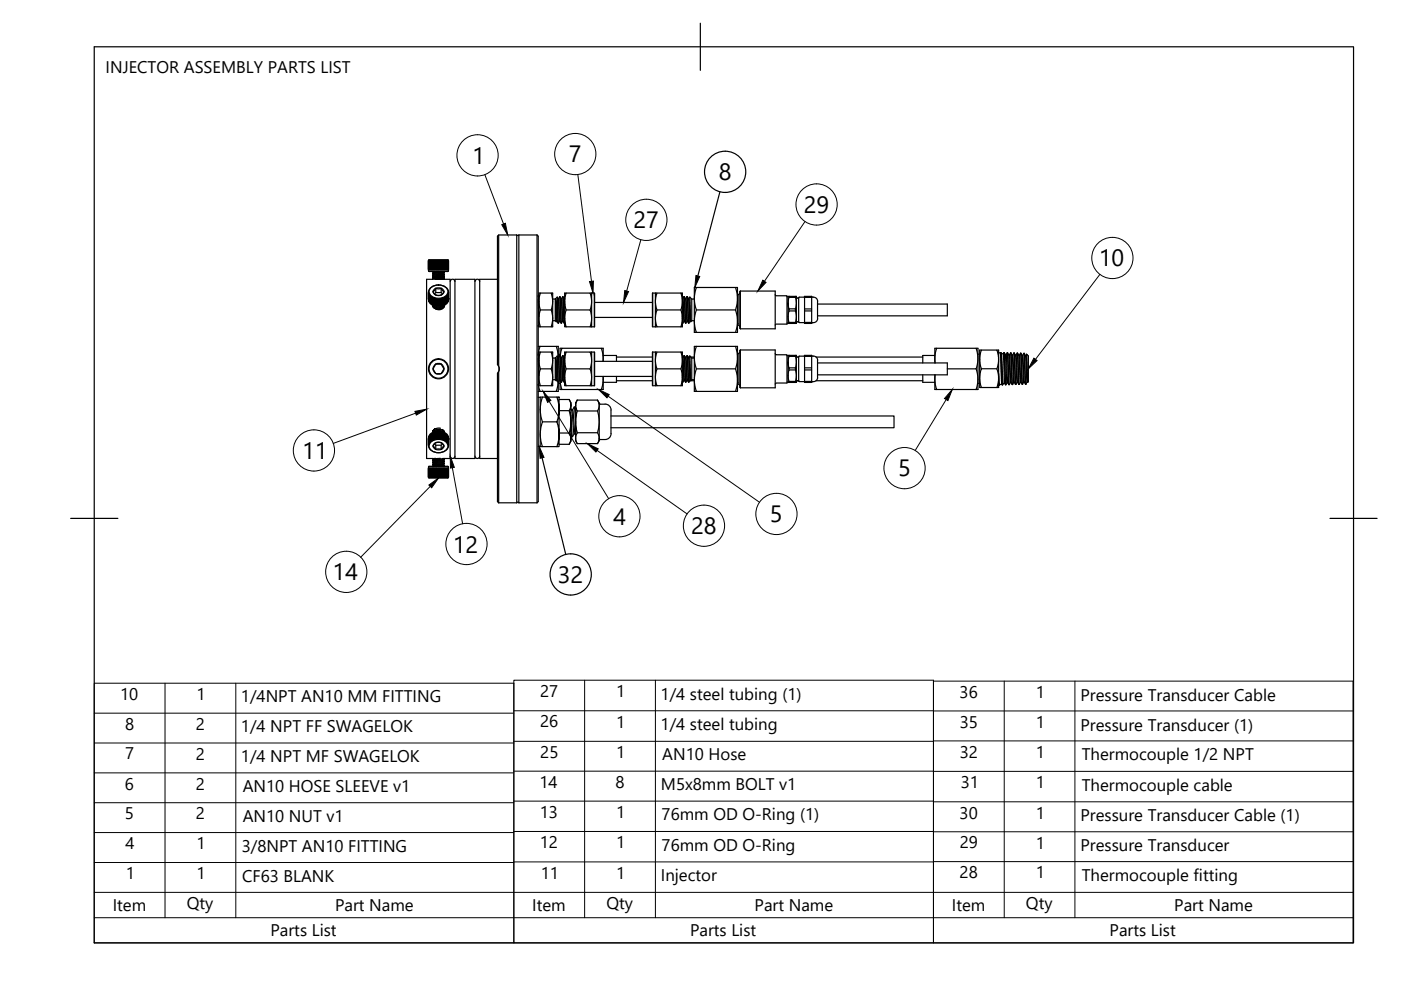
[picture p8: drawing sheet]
<svg xmlns="http://www.w3.org/2000/svg" width="297mm" height="210mm" viewBox="0 0 297 210" stroke-linecap="round" stroke-linejoin="round" font-family="sans-serif">
<!-- layer: Visible -->
<g fill="none" stroke="#000" stroke-width=".25">
<path d="M90.8 57.4l.2 .2h4l.1-.2M90.8 57.4h4.3M90.8 55.2l.2-.1h4l.1 .1M90.8 55.2h4.3M90.8 55.3l.1 1.8zM90.8 55.3v2.1M90.8 55.2v.1M90.9 55.3v1.8zM90.9 55.3l.1 1.8zM91 55.3v1.8zM91 55.3l.1 1.8zM91.1 55.3v1.8z"/>
<path d="M91.2 55.3v1.8zM91.2 55.3l.1 1.8zM91.3 55.3l.1 1.8zM91.4 55.3l.1 1.8zM91.5 55.3l.1 1.8zM91.6 55.3v1.8M91.6 55.3l.1 1.8zM91.7 57.6h.1M91.7 59.2h-1.3v38l1.3 .1M91.7 55.3v1.8M91.7 57.9v.1M91.7 58.3v.1"/>
<path d="M91.7 58.7v.1M91.7 59.1v.1M91.7 57.6l.2 .2M91.7 58.8l.3 .1M91.7 58.4l.3 .1M91.7 58l.3 .1M91.7 55.3l.1 1.8zM91.8 55.3v1.8M91.8 55.3l.1 1.8zM91.9 55.3v1.8M91.9 57.8l-.2 .1M92 55.3l.1 1.8z"/>
<path d="M92 58.1v.1M92 58.5v.1M92 58.9v.1M92 58.2l-.3 .1M92 58.6l-.3 .1M92 59l-.3 .1M92.1 55.3v1.8M92.1 55.3l.1 1.8zM92.2 55.3v1.8M92.2 55.3l.1 1.8zM92.3 55.3v1.8M92.4 55.3h.1v1.8h-.1z"/>
<path d="M92.4 55.3v1.8M92.5 55.3l.1 1.8zM92.6 55.3v1.8M92.6 55.3l.1 1.8zM92.7 55.3v1.8M92.8 55.3l.1 1.8zM92.8 55.3v1.8M92.9 55.3h.1v1.8h-.1zM93 55.3v1.8M93 55.3l.2 1.8zM93.1 55.3v1.8M93.2 55.3h.1v1.8h-.1z"/>
<path d="M93.2 55.3v1.8M93.3 55.3l.1 1.8zM93.4 55.3v1.8M93.5 55.3l.1 1.8zM93.5 55.3v1.8M93.6 55.3l.1 1.8zM93.6 55.3v1.8M93.7 55.3l.1 1.8zM93.7 55.3v1.8M93.9 55.3l.1 1.8zM93.9 55.3v1.8M94 59.2h-.6"/>
<path d="M94 58.8l-2 .2M94 58.4l-2 .2M94 58l-2 .2M94 59.2h.2h-2M94 57.9v.1M94 58.3v.1M94 58.7v.1M94 59.1v.1M94 58.8l.2 .1M94 58.4l.2 .1M94 58l.2 .1M94 55.3l.1 1.8z"/>
<path d="M94 55.3v1.8M94.1 55.3l.1 1.8zM94.1 55.3v1.8M94.1 57.7l-2.2 .1M94.1 57.7h.1M94.2 57.7l-2.5 .2M94.2 58.1l-2.5 .2M94.2 58.5l-2.5 .2M94.2 58.9l-2.5 .2M94.2 59l-2.5 .2M94.2 58.6l-2.5 .2M94.2 58.2l-2.5 .2"/>
<path d="M94.2 57.8l-2.5 .2M94.2 55.3l.1 1.8zM94.2 59l-.3 .2h-1.3M94.2 58.6l-.3 .2-1.9 .1M94.2 58.2l-.4 .2-1.8 .1M94.2 57.8l-.4 .2-1.8 .1M94.2 55.3v1.8M94.2 57.7v.1M94.2 58.1v.1M94.2 58.5v.1M94.2 58.9v.1M94.2 57.6l-.1 .1"/>
<path d="M94.2 59.2h1.2v38h-1.6M94.3 55.3l.1 1.8zM94.3 55.3v1.8M94.4 55.3l.1 1.8zM94.5 55.3l.1 1.8zM94.6 55.3l.1 1.8zM94.7 55.3l.1 1.8zM94.8 55.3v1.8zM94.8 55.3l.1 1.8zM94.9 55.3l.1 1.8zM95 55.3v1.8zM95 55.3l.1 1.8z"/>
<path d="M95.1 55.3v1.8zM95.1 55.3v2.1M95.1 55.2v.1M95.5 59.7a.5 .5 0 0 1 .5-.5 .5 .5 0 0 1 .5 .5M96.5 59.2h4.2v38h-4.2zM100.7 59.7a.5 .5 0 0 1 .5-.5 .5 .5 0 0 1 .5 .5M105.5 59.2h-3.8v38h3.8M105.7 49.8v27.9l.2 .4-.2 .7M109.6 49.8v56.8M109.6 49.8h-3.9l-.2 .3v27.2l.2 .4M110 49.8l-.2 .1-.2-.1M113.9 49.8v56.8"/>
<path d="M113.9 49.8h-3.9v56.8h3.9M113.9 49.8l.2 .3v56.3l-.2 .2M90.8 63.5a2.27 2.27 0 0 0 3.7 1.1l.5-.7 .1-.4M90.8 63.4h.1M90.8 63.5h.1M90.8 63.3h.1M90.9 63.5h.1M90.9 63.6h.1M90.9 62.2l-.1-.2 .1 1.6M90.9 62.2v.1M90.9 62.3v1.4M90.9 63.7h.1"/>
<path d="M90.9 63.6v.1M90.9 62.3v.1M90.9 63.7l.1 .1M91 62.5v1.4M91 62.5v1.3M91.1 62.7v1.3M91.1 64h.1M91.1 64l.1 .1M91.1 62.7l.1 1.4M91.1 61.2a2.53 2.53 0 0 1 3.9 .3 1.53 1.53 0 0 1-1.5 1.9 2.14 2.14 0 0 1-2.7-1.5zM91.2 64.1h.1M91.2 62.8v1.3"/>
<path d="M91.2 61.1a2.39 2.39 0 0 1 3.7 .4 1.43 1.43 0 0 1-1.4 1.7 2.01 2.01 0 0 1-2.5-1.4zM91.2 64.2l.1-1.3 .1 1.4M91.2 64.2h.1M91.3 64.2l.1 .1M91.3 62.9l.1 .1M91.4 63v1.3M91.4 64.3h.1M91.5 64.4h.1M91.5 64.4l.1 .1M91.6 63.1v1.4M91.6 63.1l-.1 1.3M91.6 63.2v1.3"/>
<path d="M91.6 64.5h.1M91.6 63.2h.1M91.7 64.7l.3 .6 .7 .2 .9-.1 .6-.6-.5 .6-.9 .2-.9-.4zM91.7 63.2v1.3M91.7 64.7h.1M91.7 64.5v-1.3l.2 1.4M91.7 64.5h.1M91.7 64.5l.3 .1M91.8 64.8l.2 .2 .6 .3 .8-.1 .6-.4M91.8 63.2v1.4zM91.8 64.8l1 .4h.6l.6-.3M91.9 63.3v1.3"/>
<path d="M92 61.4a1.28 1.28 0 0 1 2.1 .4 1.22 1.22 0 0 1-1.1 .8 1.22 1.22 0 0 1-1.2-.8zM92 64.6l.1 .1M92 63.3l.1 .1M92.1 63.3v1.4M92.1 64.6h-.1M92.1 64.7h.1M92.2 63.4v1.3M92.2 64.7h-.1M92.2 63.4h-.1v1.3M92.2 64.7h.1M92.2 63.4h.1M92.3 63.4v1.3"/>
<path d="M92.3 64.7h-.1M92.4 64.7l.1 .1M92.4 63.4l.1 .1M92.4 61.1h1.1M92.4 61.1l-.4 .6a.41 .41 0 0 0-.1 .4 .41 .41 0 0 0 .3 .3l.9 .3 .5-.2 .3-.3a.36 .36 0 0 0 .2-.4 .36 .36 0 0 0-.3-.3l-.3-.4M92.4 62h1.1l.3 .3M92.4 77.2h1.1l.5 .7a.92 .92 0 0 1-.4 1.2l-.1 .1h-1.1l-.4-.7a.92 .92 0 0 1 .3-1.1zM92.4 62l-.3 .3M92.4 61.1v.9M92.4 63.4l.1 1.4M92.4 64.7h.1M92.5 63.5v1.3"/>
<path d="M92.5 64.8h.1M92.5 63.5h.1v1.3M92.6 63.5v1.3M92.6 64.7l-.1 .1M92.6 63.5h.3M92.6 64.8h.2M92.7 63.5v1.3zM92.7 64.8h-.1M92.8 63.5v1.3M92.8 64.8h.1M92.8 63.5l.1 1.3v-1.3M92.9 63.5v1.3"/>
<path d="M92.9 63.5h.1v1.3M92.9 64.8h.1M93 63.5v1.3M93 64.8h-.1M93.1 64.8h-.1M93.2 63.5v1.3l-.1-1.3h.2M93.2 64.8h-.1M93.2 63.5v1.3M93.2 63.5l.1 1.3M93.2 64.8h.1M93.3 63.5v1.3M93.3 64.8h-.1"/>
<path d="M93.4 63.5v1.3M93.4 64.7l-.1 .1M93.4 64.8h-.1M93.4 63.5h-.1M93.5 63.5l-.1 1.3M93.5 63.5l.1-.1v1.3M93.5 63.4l.1 1.3M93.5 64.7v.1M93.5 61.1v.9M93.6 64.7l-.1 .1M93.6 64.7h.1M93.7 64.7l-.1-1.3v1.3"/>
<path d="M93.7 63.4v1.3M93.7 64.7h-.1M93.7 63.4h-.1M93.7 63.4h.1v1.3M93.7 63.4l.1 1.3M93.7 64.7h.1M93.8 64.7h-.1M93.9 63.3v1.4M93.9 63.3l.1 1.3M93.9 64.6v.1M94 63.3v1.3M94 64.6l-.1 .1"/>
<path d="M94 63.3l-.1 .1M94 64.6h.1M94.1 63.3h-.1M94.1 63.2l.1 1.3M94.1 63.3v1.3l-.1-1.3M94.2 64.5l-.2 .1M94.2 63.2l-.1 .1M94.2 64.8l-.1 .3-.3 .4-.9 .2-.5-.2M94.3 64.5l-.1-1.3v1.3M94.3 64.5h-.1M94.3 63.2h-.1M94.3 63.1l.1 1.3"/>
<path d="M94.4 64.4l-.1-1.3v1.4M94.4 64.4l-.1 .1M94.4 64.3h.1M94.4 63.1l.1 1.2M94.5 64.3l-.1 .1M94.6 62.9l-.1 .1M94.7 62.9l-.1 1.3M94.7 64.2l-.2 .1M94.7 62.9l-.2 1.4M94.7 62.9v1.3M94.8 64.1h-.1M94.8 64.1l-.1 .1"/>
<path d="M94.8 62.8l-.1 .1M94.8 62.7v1.4zM94.9 62.6l-.1 1.4M94.9 63.9v.1M94.9 63.9h.1M95 62.5l-.1 1.4M95 62.5l-.1 .2M95 62.5v1.2M95 63.7h.1M95 63.7v.1M95 63.7l-.1 .2M95 62.4l.1-.4v1.5"/>
<path d="M95 63.6v.1M95.1 62.2l-.1 1.5M95.1 63.5h.1M95.1 63.6h-.1M95.1 63.5l-.1 .1M95.1 63.4h.1M95.1 63.3h.1M105.7 78.8v27.8M105.7 78.8l-.2 .3v27.3l.2 .2M105.8 77.8v.8M114.1 73.4h4.3v2.5M114.1 69.1h.1"/>
<path d="M114.1 62.8l.2 2.1M114.1 63.5l.2 3.6M114.1 62.8h.1M114.1 75.3l.2 2.1M114.1 76l.2 3.6M114.1 75.3h.1M114.3 68.9l-.2 .2M114.3 62.5l-.2 .3M114.3 75l-.2 .3M114.5 73.4l-.4 1.8M114.6 62.1h-.3v7.2h2.6M114.6 74.6h-.3v7.2h2.6"/>
<path d="M116.9 62.1h.3v7.2h-.3l.3-1.3-.1-1.2a4.4 4.4 0 0 1 .1-2.7zM116.9 65.7h-2.3l-.3 1.5v1.1l.3 1M116.9 62.1h-2.3l-.3 1.5v1.2l.3 .9M116.9 78.2l.3-1.6-.3-2h.3v7.2h-.3l.3-1.6-.3-2h-2.3l-.3 1.5v1.1l.3 1M116.9 74.6h-2.3l-.3 1.5v1.2l.3 .9M117.2 63.4h.5M117.2 68h.5M117.2 75.9h.5M117.7 63.4v4.6M117.7 75.9v4.6M117.7 68l.2 .2M117.8 63.4v.9"/>
<path d="M117.8 75.9v.9M117.9 73.4l.5 2.4M118 68.1l-.2-3.8 .1 3.9M118 68.1h.1M118 68.1l-.1 .1M118.1 63l.1 1.4M118.1 75.5l.1 1.4M118.1 63l-.4 .4M118.1 63l.2 .3M118.1 75.5l-.4 .4M118.1 75.5l.2 .4M118.2 64.4l.2 4.1"/>
<path d="M118.2 64.4v2.2M118.2 66.6l.2 1.9M118.2 66.6l-.4-3.2 .2 4.5 .3 .6M118.2 76.9l.2 4.1M118.2 76.9v2.2M118.2 79.1l.1 1.9M118.2 79.1l-.4-3.2 .3 4.7M118.3 63.3l.4 4.8M118.3 75.9l.4 4.7M118.3 63.3h.1M118.3 75.9h.1M118.4 75.8v.1"/>
<path d="M118.4 75.1h.3M118.4 63.3l.3-.4 .2 5.3 .1 .3M118.4 63.3l.3 4.6 .3 .6M118.4 75.9l.3-.5 .2 5.3 .1 .3M118.4 75.9l.3 4.7M118.7 62.9h.1M118.7 68.1h.1M118.7 68.1l-.3 .4M118.7 75.4h.1M118.7 62.9l.4 5.6M118.7 75.4l.4 5.6M118.7 62.9l.3 .4"/>
<path d="M118.7 75.4l.3 .5M118.8 75.5l.3-1.7h8.4l.3 1.3v1.5M119 63.3l.3 4.8M119 75.9l.3 4.7M119 63.3h.1M119 75.9h.1M119 63.3l.3-.4 .2 5.3 .2 .3M119 63.3l.3 4.6 .3 .6M119 75.9l.3-.5 .2 5.3 .2 .3M119 75.9l.4 4.7M119.1 73.8h-.4v1.7M119.3 62.9h.1"/>
<path d="M119.3 68.1h.1M119.3 68.1l-.2 .4M119.3 75.4h.1M119.4 62.9l.3 5.6M119.4 75.4l.3 5.6M119.4 62.9l.2 .4M119.4 75.4l.2 .5M119.6 63.3l.1 1.3M119.6 75.9l.1 1.2M119.6 63.3h.1M119.6 75.9h.1M119.7 63.3v.2"/>
<path d="M119.7 75.9v.1M119.7 62.1h.3l-.3 1.3 .1 1.3a4.4 4.4 0 0 1-.1 2.6l.3 2h-.3zM119.7 74.6h.3l-.3 1.3 .1 1.3a4.4 4.4 0 0 1-.1 2.6l.3 2h-.3zM119.7 63.3h.1M119.7 68.4v.1M119.7 75.8v.1M120 69.3h5.4M120 65.7h5.1l.3 1.6-.3 2M120 62.1h5.1l.3 1.6-.3 2M120 78.2h5.1l.3 1.6-.3 2M120 74.6h5.1l.3 1.6-.3 2M125.1 62.1h.3"/>
<path d="M125.1 74.6h.3M125.4 62.1l.7 .1-.1 7.1M125.4 62.1v7.2M125.4 74.6l.7 .1-.1 7.1M125.4 74.6v7.2M125.4 69.3h.6M126 62.1v7.2M126 74.6v7.2M126.1 76.6h12.2M126.1 79.8h12.2M126.1 64.1h12.2M126.1 67.3h12.2"/>
<path d="M127.5 73.8h.4v2.8M127.8 79.8v1.5l-.3 1.3h-8.4l-.4-2v2h.4M127.9 75.4h2.8v1.2M127.9 79.8v2.8h-.4M130.7 79.8v1.3h-2.8M130.7 75.7h7.6M138.4 62.1l-.1 7.1 .7 .1M138.4 62.1v7.2M138.4 74.6l-.1 7.1 .7 .1M138.4 74.6v7.2M138.4 62.1h.6M138.4 74.6h.6"/>
<path d="M139 62.1v7.2M139 69.3h.3M139 62.1h5.4M139 74.6v7.2M139 74.6h5.4M139.3 62.1l-.3 1.6 .3 2M139.3 74.6l-.3 1.6 .3 2M144.4 62.1h.3v7.2h-.3l.2-1.1v-1.3a4.5 4.5 0 0 1 .1-2.8zM144.4 65.7h-5.1l-.3 1.6 .3 2h5.1M144.4 74.6h.3v7.2h-.3l.2-1.1v-1.3a4.5 4.5 0 0 1 .1-2.8l-.1-.9zM144.4 78.2h-5.1l-.3 1.6 .3 2h5.1M144.7 68.4v.1"/>
<path d="M144.7 67l.1 1.5M144.7 79.5l.1 1.5M144.7 63.3h.1M144.7 75.8v.1M144.7 75.7h.2M144.7 63.3l.3 4.8M144.7 63.3l.2 .5 .2 4.1 .2 .6M144.7 75.9l.3 4.7M144.7 75.9l.2 .4 .2 4.3M144.7 68.5h.1M145 62.9l.4 5.6M145 75.4l.4 5.6"/>
<path d="M145 62.9l-.2 .4M145 75.4l-.2 .5M145 62.9l.4 .4M145 68.1h.1M145 75.4l.4 .5M145 68.1l-.2 .4M145.1 62.9l.3 5.6M145.1 75.4l.3 5.6M145.3 75.7h.2M145.4 63.3l.3 4.8M145.4 63.3l.1 .5 .2 4.1 .3 .6M145.4 75.9l.3 4.7"/>
<path d="M145.4 75.9l.1 .4 .2 4.3M145.4 68.5h.1M145.6 62.9l.4 5.6M145.6 75.4l.4 5.6M145.6 62.9l-.2 .4M145.6 75.4l-.2 .5M145.7 62.9h.1M145.7 68.1h.1M145.7 75.4h.1M145.7 68.1l-.3 .4M145.8 62.9l.3 5.6M145.8 75.4l.3 5.6"/>
<path d="M145.8 62.9l.2 .4M145.8 75.4l.2 .5M145.9 75.7h.2M146 63.3l.3 4.8M146 63.3l.1 .3 .4 4.6M146 75.9l.3 4.7M146 75.9l.1 .4 .3 4.3M146 68.5h.1M146.3 63l.2 5.2M146.3 75.5l.2 5.2M146.3 63l.4 .4M146.3 63l-.3 .3"/>
<path d="M146.3 75.5l.4 .4M146.3 75.5l-.3 .4M146.3 68.1h.1M146.3 68.1l-.2 .4M146.5 75.7h.7M146.7 63.4v4.6M146.7 75.9v4.6M146.7 63.4h.5M146.7 68h.5M146.7 75.9h.5M146.7 68l-.2 .2M147.2 61h.4l-.4 1.8 .2 2.1a1.99 1.99 0 0 1-.1 1.9l-.1 1.9 .4 1.8h-.4z"/>
<path d="M147.2 73.4h.4l-.4 1.9 .2 2.1a2.04 2.04 0 0 1-.1 1.9l-.1 1.8 .4 1.9h-.4zM147.6 61h8.8v9.5h-8.8M147.6 65.7h8.3l.5 2-.1 1.4-.4 1.4M147.6 73.4h8.8v9.6h-8.8M147.6 78.2h8.3l.5 2-.1 1.2-.4 1.6M155.9 61l.5 1.9-.1 1.4-.4 1.4M155.9 73.4l.5 2-.1 1.3-.4 1.5M156.5 62.5l-.1 .2M156.5 68.6l-.1 .2M156.5 75v6.5l.4 .3M156.5 75l-.1 .2M156.9 62.1l-.4 .4v6.5h.2l.2 .3"/>
<path d="M156.9 74.6l-.4 .3M157 61.7h7.4v8h-7.4M157 61.7v8M157 74.2h7.4v8h-7.4M157 74.2v8M164.4 62.5l.2 .2h2.3v6h-2.4l-.1 .3M164.4 75l.2 .2h2.3v6h-2.3l-.2 .3M166.9 62.9h.2M166.9 75.4h.2M166.9 68.5h.2M167.3 68.6h1.5M167.3 68.4h1.4v.2h-1.4z"/>
<path d="M167.3 68.4l-.2-1 .2-1.5h1.4l.1 1.1-.1 1.4M167.3 65.9v-.4h1.4v.4M167.3 65.5l-.2-1.2v4.3h.2h-.2M167.3 62.8h-.2v1.5l.2-1.3h1.4l.1 1.1-.1 1.4M167.3 63v-.2h1.4v.2M167.3 78.4v-.4h1.4v.4M167.3 78l-.2-1.2v4.3h.2h-.2M167.3 75.3h-.2v1.5l.2-1.2h1.4l.1 1-.1 1.4M167.3 75.6v-.3h1.4v.3M168.7 62.8h.1v5.8M168.7 68.6h.1M168.7 75.3h.1v5.8"/>
<path d="M168.9 63l.2 .2M168.9 75.5v.1l.4 .1M169.1 63.2h.2M169.3 68.2l-.4 .1v.2M169.5 68.4l1.1 .1M170.5 63h-1a4 4 0 0 0-.2 2.3v3l.2 .1M170.5 75.5h-1a4 4 0 0 0-.2 2.3v3l.2 .1M170.6 62.8h1.5v5.8h-1.5zM170.6 75.3h1.5v5.8h-1.5zM170.6 68.4h1.5M170.6 65.9h1.5M170.6 65.5h1.5"/>
<path d="M170.6 63h1.5M170.6 78.4h1.5M170.6 78h1.5M170.6 75.6h1.5M170.6 62.9l-.1 .1M170.6 75.4l-.1 .1M172.1 62.9l.1 .1M172.1 75.4l.1 .1M172.2 63a.94 .94 0 0 1 1.2 .9M172.2 75.5h.3M172.5 75.5a.88 .88 0 0 1 .9 .9M173 75.7h22.6"/>
<path d="M173.3 64.5h27.6v2.5h-27.6M173.3 63.9v3.6M173.3 77h27.6v2.5h-27.6M173.3 76.4v3.6M173.4 67.5a1.03 1.03 0 0 1-1.3 .9v.1M195.6 79.5v1.6h2.6M198.2 75.4h-2.6v1.6M198.2 79.5v3.1h.4M198.2 77v-3.2h9.1v8.8h-.4M198.6 73.8l-.4 1.6 .1 1.6M206.9 73.8l.4 2.1-.4 2.3h-6M206.9 78.2l.4 2.1-.4 2.3h-8.3l-.4-1.6 .1-1.5"/>
<path d="M207.3 75.1h.4M207.7 76.2l.4 2h3.3l.3 2-.3 2h-3.3l-.4-1.9 .4-2.1M207.7 76.2l.4-2h3.3l.3 2-.3 2M207.7 76.2v6h.4M208.1 74.2h-.4v2M211.4 74.2h.3v8h-.3M211.7 74.8l.4 .1M212.1 74.9l.3 6.5M212.1 74.8l.4 6.8M212.1 74.8h.1M212.1 74.8v.1M212.2 74.8l.4 6.8"/>
<path d="M212.2 74.8l.1 .1M212.3 74.9l.4 6.5M212.3 74.9l.4 .1M212.7 75l.3 6.3M212.8 74.8l.4 6.8M212.8 74.8h.1M212.8 74.8l-.1 .2M212.9 74.8l.4 6.8M212.9 74.8l.2 .3M213.1 75.1l.2 .1 .1 .3 .2 4.6M213.1 75.1l.4 6M213.3 75.2l.3-.4 .3 6.7"/>
<path d="M213.6 74.8h.1M213.6 74.8l.4 6.7M213.6 74.8l.3 .5M213.9 75.3l.3 5.8M213.9 75.3h.1M214 75.3l.4 5.8M214.2 74.8l.3 6.1 .2 .6M214.2 74.8h.1M214.2 74.8l-.2 .5M214.3 74.8l.4 6.7M214.3 74.8l.4 .8 .2 5.5M214.6 75.3h.1"/>
<path d="M214.7 75.3l.4 5.8M214.9 74.9l.4 6.6M214.9 74.9h.1M214.9 74.9l-.2 .4M215 74.9l.4 6.6M215.1 74.9l.2 .4M215.3 75.3l.3 5.8M215.3 75.3h.1M215.4 75.3l.3-.4 .3 6.6M215.4 75.3l.3 5.5 .3 .7M215.7 74.9h.1M215.8 74.9l.3 6.6"/>
<path d="M215.8 74.9l.2 .4M216 75.3l.3 5.7M216 75.3h.1M216.1 75.3l.4 5.7M216.4 74.9l.2 5.9 .2 .7M216.4 74.9h.1M216.4 74.9l-.3 .4M216.5 74.9l.3 6.6M216.5 74.9l.3 .7 .3 5.4M216.7 75.3h.1M216.8 75.3l.4 5.7M217.1 74.9l.3 6.5"/>
<path d="M217.1 74.9h.1M217.1 74.9l-.3 .4M217.1 74.9l.4 6.5M217.2 74.9l.2 .5M217.4 75.4l.4 5.6M217.4 75.4h.1M217.5 75.4l.2-.3 .2 5.9M217.5 75.4l.4 5.6M217.7 75.1l.3 .4v5.4l-.1 .1M90.8 92.9a2.27 2.27 0 0 1 3.7-1.1l.5 .7 .1 .4M90.8 93.1h.1M90.8 99l.2-.1h4l.1 .1"/>
<path d="M90.8 99h4.3M90.8 99.3l.1 1.9zM90.8 99v2.2M90.8 93h.1M90.8 93.1v.1M90.8 94.4h.1M90.9 93l-.1 .1M90.9 99.3v1.9zM90.9 92.9l-.1 1.6M90.9 92.9v.1M90.9 94.2l-.1 .2M90.9 92.8v1.3"/>
<path d="M90.9 92.8h.1M90.9 92.8v.1M90.9 99.3l.1 1.9zM91 92.6v1.3M91 99.3v1.9zM91 92.6l-.1 1.4M91 92.6l-.1 .2M91 93.9l-.1 .3M91 99.3l.1 1.9zM91.1 92.4v1.3M91.1 92.5h-.1M91.1 92.4l-.1 .1"/>
<path d="M91.1 99.3v1.9zM91.1 93.7a2.53 2.53 0 0 1 3.9 .4 1.53 1.53 0 0 1-1.5 1.8 2.14 2.14 0 0 1-2.7-1.4zM91.1 92.4h.1M91.2 92.3l-.1 .1M91.2 92.3v1.3M91.2 92.3l-.1 1.4M91.2 99.3v1.9zM91.2 92.2v.1M91.2 93.9a2.39 2.39 0 0 1 3.7 .3 1.43 1.43 0 0 1-1.4 1.7 2.01 2.01 0 0 1-2.5-1.3zM91.2 99.3l.1 1.9zM91.2 92.2h.1M91.3 92.2h.1"/>
<path d="M91.3 92.2v1.3l-.1-1.3M91.3 99.3l.1 1.9zM91.4 92.1v1.3M91.4 92.1h-.1M91.4 93.4l-.1 .1M91.4 99.3l.1 1.9zM91.4 92.1h.1M91.5 92l.1 1.3M91.5 99.3l.1 1.9zM91.6 99.3v1.9M91.6 92l.1-.1v1.3zM91.6 99.3l.1 1.9z"/>
<path d="M91.6 92v1.3M91.7 91.7h.1M91.7 97.3h.1M91.7 97.7h.1M91.7 98.1h.1M91.7 98.5h.1M91.7 99.3v1.9M91.7 98.5l.2 .1M91.7 97.3l.3 .2M91.7 98.1l.3 .2M91.7 93.2l-.1 .1M91.7 99.3l.1 1.9z"/>
<path d="M91.8 91.9l-.1 1.3M91.8 99.3v1.9M91.8 91.8l-.1 .1M91.8 91.8l.1 1.3M91.8 99.3l.1 1.9zM91.8 91.8v1.4M91.9 91.4l.6-.3 .7-.1 .7 .2 .3 .5-.3-.4-.6-.2h-.8l-.7 .5zM91.9 99.3v1.9M91.9 98.6l-.2 .2M91.9 91.8v1.3M91.9 91.8v.1M92 91.8h-.1"/>
<path d="M92 91.8l.1 1.3M92 99.3l.1 1.9zM92 97.5h.1M92 97.8v.1M92 98.2v.1M92 97.5l-.3 .2M92 97.9l-.3 .2M92 98.3l-.3 .2M92.1 99.3v1.9M92.1 98.9l2.1-.2zM92.1 91.8v1.3M92.1 91.8h.1"/>
<path d="M92.1 91.7l-.1 .1M92.1 93.1l-.4 .1M92.1 91.8l.1 1.2M92.1 99.3l.1 1.9zM92.1 94.1l.3 .3h1.1l.3-.3M92.2 99.3v1.9M92.2 91.7v1.3M92.2 91.7v.1M92.2 91.7h-.1M92.2 93h-.1M92.2 91.5l1-.2 .7 .2M92.2 91.7l.1 1.3"/>
<path d="M92.2 99.3l.1 1.9zM92.3 99.3v1.9M92.3 91.7h.1M92.3 91.7h-.1M92.3 93h-.1M92.4 91.5l.8-.2 .6 .2M92.4 91.7v1.3M92.4 97.2l-.7 .1M92.4 99.3h.1v1.9h-.1zM92.4 91.7l-.1 1.3M92.4 93.9h1.1M92.4 93.9l-.4 .3a.42 .42 0 0 0 .2 .8 .41 .41 0 0 0 .7 .2h.3a.51 .51 0 0 0 .7-.4v-.1a.41 .41 0 0 0 .1-.4 .41 .41 0 0 0-.3-.3l-.2-.1"/>
<path d="M92.4 94.4v.9M92.4 93.9l.6-.1 .6 .1M92.4 93.9a.72 .72 0 0 0-.6 .7 .72 .72 0 0 0 .6 .7M92.4 95.3l.6 .1 .6-.1M92.4 99.3v1.9M92.5 91.7h-.1M92.5 91.6l-.1 .1M92.5 93h-.1M92.5 91.6l.1 1.4M92.5 99.3l.1 1.9zM92.5 91.6v1.4M92.6 99.3v1.9"/>
<path d="M92.6 91.6v1.4M92.6 91.6v.1M92.6 91.6h-.1M92.6 92.9l-.1 .1M92.6 99.3l.1 1.9zM92.7 99.3v1.9M92.7 91.6v1.4l-.1-1.4M92.7 91.6v.1M92.8 99.3l.1 1.9zM92.8 92.9v-1.3v1.4M92.8 99.3v1.9M92.8 91.7l.1 1.2"/>
<path d="M92.9 92.9h-.3M92.9 92.9v-1.3l.1 1.3M92.9 99.3h.1v1.9h-.1zM93 99.3v1.9M93 91.6v1.3h-.1M93 91.6v.1M93 91.6h-.4M93 91.6l.1 1.3h.2M93 99.3l.2 1.9zM93.1 91.6h.2M93.1 99.3v1.9M93.1 91.7l.1 1.3"/>
<path d="M93.2 93v-1.4v1.4M93.2 99.3h.1v1.9h-.1zM93.2 99.3v1.9M93.2 98.6h-.7M93.3 91.6v1.4M93.3 91.6l-.1 .1M93.3 91.6l.1 1.4zM93.3 99.3l.1 1.9zM93.3 91.6h.1M93.3 92.9l.1 .1M93.4 99.3v1.9M93.4 90.8h-.5l-.7 .2-.3 .3-.2 .4 .1-.4 .6-.4"/>
<path d="M93.4 97.2l-1.7 .1M93.4 91.6v1.4M93.4 91.6v.1M93.5 91.7v1.3M93.5 99.3l.1 1.9zM93.5 91.6l.1 .1M93.5 93h.1M93.5 99.3v1.9M93.5 91.7l.1 1.3M93.5 94.4v.9M93.6 93.9a.72 .72 0 0 1 .5 .7 .72 .72 0 0 1-.5 .7M93.6 91.7v1.3z"/>
<path d="M93.6 99.3l.1 1.9zM93.6 91.7h.1M93.6 93h.1M93.6 99.3v1.9M93.7 91.7v1.3M93.7 91.7h-.1M93.7 99.3l.1 1.9zM93.7 91.7h.1M93.7 93h.1M93.7 99.3v1.9M93.8 91.1l.4 .3v.3M93.8 91.8v1.3"/>
<path d="M93.8 91.8h-.1M93.9 91.8v1.3M93.9 99.3l.1 1.9zM93.9 93.1l.3 .1M93.9 91.7l.1 .1M93.9 99.3v1.9M94 98.5l-2.3 .3M94 97.3l.2 .2-2.5 .2M94 97.3l-2 .2M94 97.7l-2 .2M94 98.1l-2 .2M94 97.3h.1"/>
<path d="M94 97.7h.1M94 98.1h.1M94 98.5h.1M94 91.8h-.1M94 97.7l.2 .1M94 98.1l.2 .1M94 98.5l.2 .2M94 91.8v1.3zM94 99.3l.1 1.9zM94 91.8h.1M94 99.3v1.9M94 97.2l-2 .3"/>
<path d="M94.1 91.8l-.1 .1M94.1 91.9v1.3zM94.1 99.3l.1 1.9zM94.1 99.3v1.9M94.1 91.9h.1M94.1 91.8l.1 .1M94.1 98.8l.1 .1M94.2 91.9v1.3zM94.2 98.3l-.4 .2-1.9 .1M94.2 98.3l-2.5 .2M94.2 97.9l-2.5 .2M94.2 97.5l-2.5 .2 .3 .2"/>
<path d="M94.2 97.8l-2.5 .3M94.2 98.2l-2.5 .3M94.2 98.7l-2.5 .2M94.2 99.3l.1 1.9zM94.2 97.5l-.4 .2-1.8 .1M94.2 97.9l-.4 .2-1.8 .1M94.2 97.5h.1M94.2 97.8v.1M94.2 98.2v.1M94.2 98.7h.1M94.2 99.3v1.9M94.2 92h.1"/>
<path d="M94.2 91.9h.1M94.2 93.2l.1 .1M94.3 92v1.3zM94.3 99.3l.1 1.9zM94.3 99.3v1.9M94.3 92h.1M94.4 92l-.1 1.3M94.4 99.3l.1 1.9zM94.4 92.1h.1M94.4 92l.1 .1M94.4 93.3l.1 .1M94.5 92.1v1.3"/>
<path d="M94.5 99.3l.1 1.9zM94.5 92.2h.1M94.5 92.1h.1M94.5 93.4l.1 .1M94.6 92.2l.1 1.3M94.6 99.3l.1 1.9zM94.6 92.2l.1 1.4M94.6 92.2l.2 .1M94.7 99.3l.1 1.9zM94.7 93.6h.1M94.8 92.3v1.4M94.8 92.3l-.1 1.3"/>
<path d="M94.8 99.3v1.9zM94.8 92.4h.1M94.8 92.3v.1M94.8 92.4v1.3M94.8 99.3l.1 1.9zM94.8 92.5l.1 1.3M94.9 93.7l.1 .2M94.9 92.4v.1M94.9 99.3l.1 1.9zM94.9 92.5l.1 1.4M94.9 92.6h.1M94.9 92.5l.1 .2"/>
<path d="M95 99.3v1.9zM95 92.7v1.3M95 93.9v.1M95 92.8h.1M95 94l.1 .4M95 92.7v.1M95 99.3l.1 1.9zM95 92.8l.1 1.4M95 92.9h.1M95 92.8l.1 .1M95.1 99.3v1.9zM95.1 93h.1"/>
<path d="M95.1 92.9v.1M95.1 93.1h.1M95.1 99v2.2M95.1 92.9v1.6M95.1 93v.1M95.1 93.1v.1M95.1 94.4h.1M95.5 96.7a.5 .5 0 0 0 .5 .5 .5 .5 0 0 0 .5-.5M100.7 96.7a.5 .5 0 0 0 .5 .5 .5 .5 0 0 0 .5-.5M114.1 83h.4M114.1 81.6h.1M114.1 94.7h.4"/>
<path d="M114.1 84.2h.4M114.3 81.4l-.2 .2M114.5 94.7h3.6M115 84.2h-.5v10.5M117.2 80.5h.5M117.7 80.5l.2 .2M118 80.6l-.2-3.8 .1 3.9M118 80.6h.1M118 80.6l-.1 .1M118.1 84.2h.4v2.6l-.1-1.1zM118.1 89.4h-3.1l-.5 2.5 .2 1.6 .3 1.2M118.1 84.2h-3.1l-.5 2.4 .2 1.7 .3 1.1"/>
<path d="M118.1 80.6l.2 .4M118.3 81l-.4 2h-3.4l-.3-1.4M118.3 81h.1M118.4 81v2h-.5M118.4 81.3h.3M118.5 86.8v5.3v-1a4 4 0 0 1-.1-2.8zM118.5 92.1v2.6h-.4l.3-1.5zM118.5 84.7h2.2M118.5 94.2h2.2M118.5 87.1h2.2M118.5 91.8h2.2M118.7 80.6h.1"/>
<path d="M118.7 80.6l-.3 .4M118.7 80.6l.3 .4M119.3 80.6h.1M119.3 80.6l-.2 .4M119.4 80.6l.2 .4M119.7 80.9v.1M120 81.8h5.4M120.7 84.7l.3 .6v.6zM121 90.9l.2 1.7M121 88l.4 4.6M121 85.9v3.5l-.1-1.3a2.83 2.83 0 0 1 .1-2.1zM121 89.4v3.6v-.4a2.06 2.06 0 0 1-.1-2z"/>
<path d="M121 93v.6l-.3 .6zM121 92.3l.2 .3M121 86.6l.2 .3M121.2 86.9h.2l.1 .4 .4 4.7M121.2 86.9l.5 5.1M121.2 92.6h.2M121.4 86.9l.4-.6 .2 3.5M121.8 86.3h.1l.1 .9M121.9 92h-.2l-.3 .6M121.9 92l.1 .2M121.9 86.3l.1 .2M122 86l.1 .4a1.92 1.92 0 0 1 0 1.9l-.1 1.1z"/>
<path d="M122.4 94.1h4.3M122.4 84.8l-.4 1.2v-.6zM122.4 91.8l-.4-2.4v2.3a3.4 3.4 0 0 0 .4 2.4M122.4 84.8h4.3M122.4 87.1h4.3M125.4 81.8h.6M126.7 84.8a3.3 3.3 0 0 1 .3 2.4v5.7M126.7 84.8l.3 .9v.7a2.08 2.08 0 0 0-.1 1.9l.1 1.4-.1 1a2.56 2.56 0 0 0 .1 2.1v.1M126.7 91.8h-4.3l-.4 .9 .1 .6 .3 .8M127 92.9v.5l-.3 .7M127 92.9l-.3 1.2M127 85.5l.2 .2h1.1"/>
<path d="M128.3 93.2h-1.1l-.2 .2M128.3 85.7a1.42 1.42 0 0 1 1.2 1.8v4.4M129.5 88.2h60v2.5h-60M129.6 91.9a1.26 1.26 0 0 1-1.3 1.3M130.7 80.7h7.6M139 81.8h.3M144.7 80.8v.2M144.7 80.9v.1M144.7 81h.1M144.9 80.7h.3M145 80.6h.1M145 80.6l-.2 .4"/>
<path d="M145.1 80.6l.2 .4M145.4 81h.1M145.6 80.7h.2M145.7 80.6h.1M145.7 80.6l-.3 .4M145.7 80.6l.3 .4M146 81h.1M146.2 80.7h1M146.3 80.6l.2 .1M146.3 80.6l-.2 .4M146.7 80.5h.5M146.7 80.5l-.2 .2"/>
<path d="M156.5 81.1l-.1 .2M166.9 81h.2M167.3 81.1h1.5M167.3 80.9h1.4v.2h-1.4zM167.3 80.9l-.2-1 .2-1.5h1.4l.1 1.1-.1 1.4M168.7 81.1h.1M169.3 80.7l-.4 .1v.1M169.5 80.9l1.1 .1M170.6 80.9h1.5M173 80.7h22.6M173.4 80a1.03 1.03 0 0 1-1.3 .9v.1M207.3 81.3h.4"/>
<path d="M211.7 81.1l.1 .5zM211.7 81.6h.2M211.8 81.6h.1M211.9 81.6l-.2-2.4 .2 2.4M211.9 81.6h.1M212.4 81.4l-.5 .2M212.4 81.4l.1 .2M212.5 81.6h.1M212.7 81.4l-.1 .2M213 81.3l-.3 .1M213 81.3l.2 .3M213.2 81.6h.1"/>
<path d="M213.5 81.1l-.2 .5M213.6 80.1v1M213.6 80.1v.9l.3 .5M213.6 81.1h-.1M213.6 81.1h.1M213.9 81.5h.1M214.2 81.1h.2M214.2 81.1l-.2 .4M214.4 81.1l.2 .4M214.9 81.1h.2M214.9 81.1l-.2 .4M215.1 81.1l.2 .4"/>
<path d="M215.3 81.5h.1M215.6 81.1h.2M215.6 81.1l-.2 .4M216 81.5h.1M216.3 81h.2M216.4 81l-.3 .5M216.5 81l.2 .5M217.1 81h.1M217.1 81l-.3 .5M217.2 81l.2 .4M217.4 81.4h.1M217.5 81.4h.1"/>
<path d="M217.8 81l-.3 .4M217.8 81h.1M90.8 101.2l.2 .2h4l.1-.2M90.8 101.2h4.3M90.8 101.2h.1M95.1 101.2h.1M105.7 106.6h3.9M110 106.6l-.2-.1-.2 .1"/>
<circle cx="93" cy="78.2" r="1.15"/>
<circle cx="93" cy="78.2" r="2"/>
<circle cx="93" cy="78.2" r="2.13"/>
</g>
<!-- layer: Border -->
<path d="M20 9.9h267v190h-267zM148.5 4.9v10M15 109.9h10M282 109.9h10" fill="none" stroke="#000" stroke-width=".25"/>
<!-- layer: BOM -->
<g fill="none" stroke="#000" stroke-width=".21">
<path d="M102.8 37.1l4 10.4M122.5 37l2.9 22.7M135.9 50.9l-3 10.8M170.7 47l-8.6 12.6M233.2 58.2l-13.7 18M88.1 87.6l-17.4 6.4M95.9 99.2l2.2 11.9M116.4 85.1l12.7 20.6M126.6 95.5l19.1 13.5M128.9 84l32.1 22.5M200.6 84.7l-6.6 10.8M91.2 103.1l-14.7 15"/>
<path d="M20 144.9h88.9v55h89v-55.5h89v55.5h-89v-55.7h-89v55.7h-88.9zM20 157.5h88.9M20 151.2h88.9M35 144.9v49.7M50 144.9v49.7M108.9 157.2h89M108.9 150.7h89M124 144.2v50.4M139 144.2v50.4M197.9 157.1h89M197.9 150.7h89M212.9 144.4v50.2"/>
<path d="M227.9 144.4v50.2M20 176.5h88.9M20 170.2h88.9M20 163.9h88.9M108.9 176.3h89M108.9 169.9h89M108.9 163.5h89M197.9 176.4h89M197.9 170h89M197.9 163.5h89M20 194.6h266.9M20 189.2h266.9"/>
<path d="M20 182.9h88.9M108.9 182.7h89M197.9 182.7h89"/>
<circle cx="101.3" cy="32.9" r="4.4"/>
<circle cx="122" cy="32.7" r="4.4"/>
<circle cx="137" cy="46.6" r="4.4"/>
<circle cx="173.1" cy="43.4" r="4.4"/>
<circle cx="235.8" cy="54.7" r="4.4"/>
<circle cx="66.6" cy="95.5" r="4.4"/>
<circle cx="191.8" cy="99.3" r="4.4"/>
<circle cx="98.9" cy="115.3" r="4.4"/>
<circle cx="131.3" cy="109.5" r="4.4"/>
<circle cx="149.3" cy="111.5" r="4.4"/>
<circle cx="164.6" cy="109" r="4.4"/>
<circle cx="73.4" cy="121.2" r="4.4"/>
</g>
<path d="M106.4 47.6l.7-.3 .6 2.5zM125 59.7l.8-.1-.1 2.5zM161.7 59.4l.7 .5-1.7 1.8zM132.5 61.6l.8 .2-1.1 2.3zM219.2 75.9l.7 .5-1.9 1.8zM88 87.2l2.5-.4-2.2 1.2zM95.5 96.7l.8 2.4-.8 .1zM115.1 83l1.7 1.9-.7 .4zM124.5 94.1l2.3 1.1-.5 .6zM126.9 82.6l2.3 1.1-.5 .6zM201.9 82.6l-.9 2.3-.7-.4zM90.9 102.8l2.1-1.5-1.5 2.1z" fill="#000" stroke="#000" stroke-width=".21"/>
<!-- layer: 0 -->
<g fill="none" stroke="#000" stroke-width=".25">
<path d="M152.6 40.7l-4.6 17.8M114.9 97.1l5.1 20.5"/>
<circle cx="153.7" cy="36.4" r="4.4"/>
<circle cx="121" cy="121.8" r="4.4"/>
</g>
<path d="M147.6 58.4l.8 .2-1.1 2.4zM114.3 94.7l1 2.3-.8 .2z" fill="#000" stroke="#000" stroke-width=".21"/>
<g font-size="5">
<text x="100.1" y="34.7">1</text>
<text x="120.6" y="34.4">7</text>
<text x="152.4" y="38.2">8</text>
<text x="170.4" y="45.1">29</text>
<text x="134.3" y="48.4">27</text>
<text x="233" y="56.5">10</text>
<text x="64.1" y="97.3">11</text>
<text x="190.4" y="101">5</text>
<text x="130" y="111.2">4</text>
<text x="146.5" y="113.2">28</text>
<text x="163.2" y="110.7">5</text>
<text x="96" y="117.2">12</text>
<text x="70.5" y="123.1">14</text>
<text x="118.3" y="123.6">32</text>
</g>
<g font-size="3.6">
<text x="22.4" y="15.6">INJECTOR ASSEMBLY PARTS LIST</text>
<text x="25.4" y="148.4">10</text>
<text x="41.7" y="148.4">1</text>
<text x="51.1" y="148.9">1/4NPT AN10 MM FITTING</text>
<text x="114.5" y="147.8">27</text>
<text x="130.6" y="147.8">1</text>
<text x="140.1" y="148.4">1/4 steel tubing (1)</text>
<text x="203.5" y="147.9">36</text>
<text x="219.6" y="148">1</text>
<text x="229.1" y="148.6">Pressure Transducer Cable</text>
<text x="26.5" y="154.7">8</text>
<text x="41.5" y="154.7">2</text>
<text x="51.1" y="155.3">1/4 NPT FF SWAGELOK</text>
<text x="114.5" y="154.2">26</text>
<text x="130.6" y="154.3">1</text>
<text x="140.1" y="154.8">1/4 steel tubing</text>
<text x="203.5" y="154.3">35</text>
<text x="219.6" y="154.3">1</text>
<text x="229.1" y="154.9">Pressure Transducer (1)</text>
<text x="26.5" y="161">7</text>
<text x="41.5" y="161.1">2</text>
<text x="51.1" y="161.6">1/4 NPT MF SWAGELOK</text>
<text x="114.6" y="160.7">25</text>
<text x="130.6" y="160.7">1</text>
<text x="140.4" y="161.2">AN10 Hose</text>
<text x="203.5" y="160.6">32</text>
<text x="219.6" y="160.6">1</text>
<text x="229.3" y="161.2">Thermocouple 1/2 NPT</text>
<text x="26.5" y="167.4">6</text>
<text x="41.5" y="167.4">2</text>
<text x="51.5" y="167.9">AN10 HOSE SLEEVE v1</text>
<text x="114.4" y="167.1">14</text>
<text x="130.5" y="167.1">8</text>
<text x="140.1" y="167.6">M5x8mm BOLT v1</text>
<text x="203.7" y="167.1">31</text>
<text x="219.6" y="167.1">1</text>
<text x="229.3" y="167.7">Thermocouple cable</text>
<text x="26.5" y="173.7">5</text>
<text x="41.5" y="173.8">2</text>
<text x="114.4" y="173.4">13</text>
<text x="130.6" y="173.4">1</text>
<text x="140.3" y="174">76mm OD O-Ring (1)</text>
<text x="203.5" y="173.6">30</text>
<text x="219.6" y="173.6">1</text>
<text x="51.5" y="174.3">AN10 NUT v1</text>
<text x="114.4" y="179.8">12</text>
<text x="130.6" y="179.8">1</text>
<text x="203.5" y="179.9">29</text>
<text x="219.6" y="179.9">1</text>
<text x="229.1" y="174.2">Pressure Transducer Cable (1)</text>
<text x="26.6" y="180">4</text>
<text x="41.7" y="180.1">1</text>
<text x="51.3" y="180.6">3/8NPT AN10 FITTING</text>
<text x="140.3" y="180.4">76mm OD O-Ring</text>
<text x="229.1" y="180.5">Pressure Transducer</text>
<text x="26.6" y="186.4">1</text>
<text x="41.7" y="186.4">1</text>
<text x="51.3" y="186.9">CF63 BLANK</text>
<text x="114.7" y="186.3">11</text>
<text x="130.6" y="186.3">1</text>
<text x="140.1" y="186.9">Injector</text>
<text x="203.5" y="186.2">28</text>
<text x="219.6" y="186.2">1</text>
<text x="229.3" y="186.9">Thermocouple fitting</text>
<text x="23.9" y="193.1">Item</text>
<text x="39.6" y="192.7">Qty</text>
<text x="71" y="193.1">Part Name</text>
<text x="112.9" y="193.1">Item</text>
<text x="128.6" y="192.7">Qty</text>
<text x="160" y="193.1">Part Name</text>
<text x="201.8" y="193.1">Item</text>
<text x="217.5" y="192.7">Qty</text>
<text x="249" y="193.1">Part Name</text>
<text x="57.3" y="198.5">Parts List</text>
<text x="146.3" y="198.5">Parts List</text>
<text x="235.3" y="198.5">Parts List</text>
</g>
</svg>
